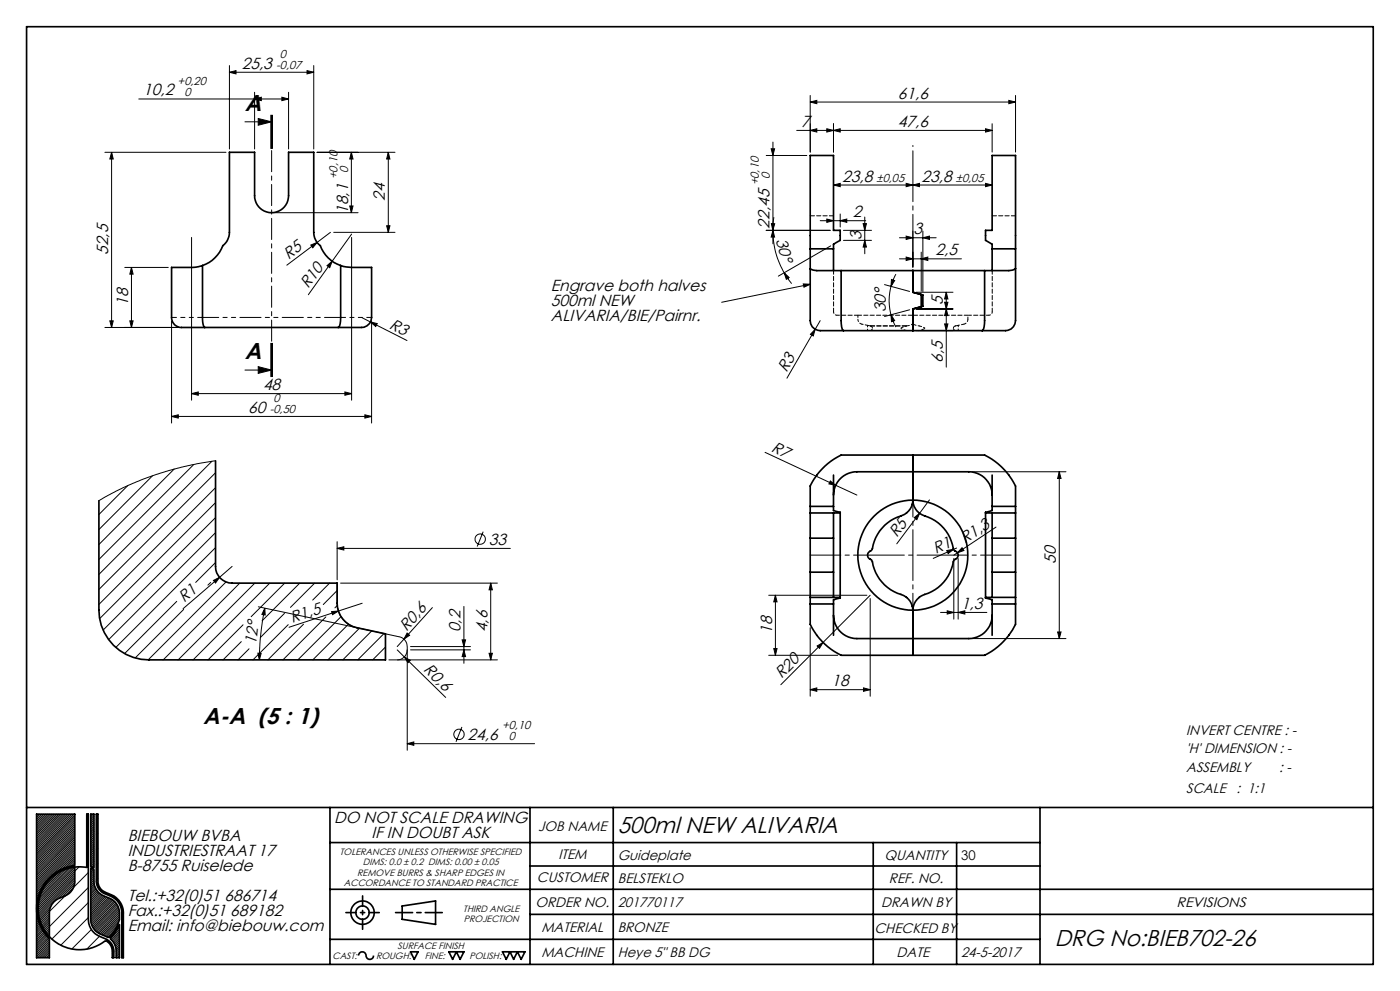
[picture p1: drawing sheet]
<svg xmlns="http://www.w3.org/2000/svg" width="420mm" height="297mm" viewBox="0 0 420 297" stroke-linecap="round" stroke-linejoin="round" font-family="sans-serif">
<g fill="none" stroke="#000" stroke-width=".3">
<path d="M68.8 19.6v25.1M94.1 19.6v25.1M41.6 29.7h45M68.8 21.7l2-.5v1zM68.8 21.7h25.3M73.5 36.5h8M76.4 29.7l2-.6v1.1zM76.4 27.7v17M77.5 35.5l4 1-4 1zM81.2 34.5v10M81.5 34.5v10M81.7 34.5v10"/>
<path d="M84.6 29.1l2 .6-2 .5zM86.6 27.7v17M92.1 21.2l2 .5-2 .5zM239 39.1h58.6M243.1 39.1l1.9-.5v1zM243.1 30.6l1.9-.5v1zM243.1 28.6v17M243.1 30.6h61.6M248 38.6l2 .5-2 .5zM250 39.1l2.1-.5v1zM250 37.1v8.5M295.7 38.6l1.9 .5-1.9 .5z"/>
<path d="M297.6 37.1v8.5M302.6 30.1l2.1 .5-2.1 .5zM304.7 28.6v17M31.5 45.6h36.3M33.5 45.6l.5 2.1h-1.1zM33.5 45.6v52.5M95.1 45.6h23.4M105.4 45.6v18.1M105.4 45.6l.5 2.1h-1zM116.5 45.6v24M116.5 45.6l.5 2.1h-1zM229.9 46.6h12.1"/>
<path d="M231.4 44.6h1l-.5 2zM231.9 42.6v30.5M250 55.5l2.1-.5v.9zM250 55.5h47.6M271.9 55l2 .5-2 .4zM273.9 55.5l1.9-.5v.9zM295.7 55l1.9 .5-1.9 .4zM57.5 71.2v48.7M82.5 63.7h24.9M93.2 73.4l1.9-.7-1.3 1.6zM98.1 79.6l1.6-1.3-.8 1.9zM99.1 69.6l-13.1 9.9"/>
<path d="M99.7 78.3l-7.2 10M100.1 69.6h18.4M104.9 61.7h1l-.5 2zM105.5 71.2v48.7M105.5 70.2l-5.8 8.1M116 67.7h1l-.5 1.9zM229.8 69h19.3M231.4 67l1 .1-.6 1.9zM231.8 69a24.9 24.9 0 0 0 3.4 12.7M231.9 69l.5 2h-1zM232.2 65.1l-.4 3.9M246.1 66.1h13.6"/>
<path d="M248 65.6l2 .5-2 .5zM249.2 73.7l-15.7 9.1M252.1 66.1l1.9-.5v1zM252.1 64.1v3.9M253 69h8.4M253 72h8.4M258.9 67h1l-.5 2zM259.4 65v11.1M259.4 72l.5 2h-1zM269.8 77.6h18.6M269.8 71.3h11M271.9 77l2 .6-2 .5z"/>
<path d="M271.9 70.8l2 .5-2 .5zM273.9 69.2v10.9M276.4 77.6l1.9-.6v1.1zM276.4 75.6v11.7M276.9 71.3l1.9-.5v1zM276.9 69.2v18.2M31.5 98.1h22M32.9 96.2h1.1l-.5 1.9zM37.4 80.1h13.1M38.9 96.2h1l-.5 1.9zM39.4 80.1v18M39.4 80.1l.5 2.1h-1z"/>
<path d="M51.5 96.2v30.6M108.5 95.1l2.7 1.4M111.2 96.5l2 .5-.5 .9zM111.2 96.5l10.9 5.6M111.5 96.2v30.6M235.2 81.7l1.5 1.5-.8 .5zM235.2 81.7l2.3 3.3M241 85.1l2.1 .1-1.9 .9zM243.1 85.2l-26.6 5.4M244.5 98.7l-.5 2-.9-.5zM246.1 96.1l-10 17.2M265.4 85.3l7.5 2"/>
<path d="M267.3 94.3l1.1 1.8-1 .3zM267.3 85.8l-.6 4 .6 4.5M267.3 94.3l1.5 3.7M267.4 83.8l1 .3-1.1 1.7zM268.8 82.2l-1.5 3.6M272.9 92.8l-7.5 2.1M274.8 87.6h11.1M274.8 92.6h11.1M274.8 99.1h11.1M283.4 90.6h1l-.5 2zM283.4 97.1h1l-.5 2zM283.9 87.6v22.4"/>
<path d="M283.9 87.6l.5 2h-1zM283.9 92.6l.5 2h-1zM57.5 118l2-.5v1zM57.5 118h48M73.5 110.9h8M77.5 109.9l4 1-4 1zM81.2 102.9v10M81.5 102.9v10M81.7 102.9v10zM103.5 117.5l2 .5-2 .5zM51.5 124.8l2-.5v1zM51.5 124.8h60"/>
<path d="M58.1 139.2l-28.4 28.5M63.6 138.3l-33.9 33.9M64.7 138.1l-9.5 1.7-8.2 2.4-4.7 1.7-5.6 2.4-7 3.8M109.5 124.3l2 .5-2 .5zM229.5 135.6l21.2 9.8M38.3 145.6l-8.6 8.6M45.8 142.6l-16.1 16.1M52.2 140.6l-22.5 22.6M64.7 141.7l-35 35M64.7 146.2l-35 34.9M64.7 150.6l-34.8 34.8M64.7 155.1l-33.8 33.7"/>
<path d="M64.7 159.6l-32.1 32.1M145 159.3l-1.8 4.5M249.1 144.1l1.6 1.3-2-.4zM250.7 145.4l6.4 3M274.2 155.1l1.7-1.3-.8 1.9zM275.9 153.8l-6.9 9.2M278.8 149.8l-2.9 4M291.6 141.4h28.2M298.8 158l-11.6 7.7M317.8 141.4l.5 2h-1zM317.8 141.4v50M63.2 174.6l-.8 .8"/>
<path d="M64 174l1.9-1-1.2 1.7zM64.7 164.1l-30 29.9M64.7 168.6l-6 6M65.9 173l-11 9.4M67.8 174.4l-23.4 23.4M69.6 169.8l-3.7 3.2M71.9 174.8l-22.9 23M76.4 174.8l-23 23M80.9 174.8l-23 23M85.4 174.8l-10 10M89.9 174.8l-11.3 11.3M94.4 174.8l-7.3 7.2"/>
<path d="M98.9 174.8l-5.1 5M101.1 174.8v6a7.5 7.5 0 0 0 6 7.3l12.7 2.7a2.94 2.94 0 0 1 2.4 3v31.1M101.1 177l-4.1 4.2M101.1 164.4l2.1-.5v.9zM101.1 162.3v11.5M101.1 164.4h52M102.2 174.8h47M147.2 174.8v23M147.2 174.8l.5 2h-1zM230.6 178.4h29.5M232.6 178.4v18M232.6 178.4l.5 2h-1z"/>
<path d="M261.1 179.4v29.3M261.1 178.4l-26.9 26.8M284 165l2.1-.4-1.7 1.3zM286.1 164.6l-6.1 2.8M286.1 167.4v18.2M287 164.2l-.9 .4M287.2 165.7l-1.1 .7M287.4 167.4v18.2M288.6 164.1l.6 .9-2 .7zM53 180.2l-15.6 15.7M55.1 182.6l-14.6 14.6M72.4 192.3l-5.5 5.5"/>
<path d="M72.9 187.3l-10.5 10.5M74.7 194.4l-3.3 3.4M77.4 195.8h1l-.6 2zM77.5 181.9l28.6 6M79.4 182.3l.2 2-1-.2zM79.4 182.3l-1.3 9-.3 6.5M85.3 183.8l-7.2 7.3M86.5 187.2l-10.6 10.6M91.1 187.1l-10.7 10.7M97.8 184.9l-12.9 12.9M99.5 183.3l2-.2-1.7 1.1zM101.2 181.5l-.7 .7"/>
<path d="M102.3 184.8l-12.9 13M104.5 187.1l-10.7 10.7M107.8 188.3l-9.4 9.5M108.7 180.8l-22 7.2M111.5 189.1l-8.7 8.7M115.2 189.9l-7.9 7.9M115.6 193.9l-3.8 3.9M116.7 197.8h32.5M119.2 194.8l2.1 2.1M121.2 191.6l-2 2.2M121.3 196.9l1.8 1-.7 .7zM121.3 196.9l12.4 12.1"/>
<path d="M122.1 189.7l.8 .7-1.7 1.2zM122.2 194.8a3 3 0 0 1-3 3M123.2 194.8h17.9M123.2 193.8h17.9M129.7 182.1l-8.5 9.5M138.6 191.8h1.1l-.5 2zM139.2 194.8l.5 2h-1.1zM139.2 181.7v17.1M146.7 195.8h1l-.5 2zM230.6 196.4h20.7M232.1 194.4h1l-.5 2zM243.1 188.1v20.6"/>
<path d="M245.1 193.6l1.8-1.1-1 1.8zM282.2 183.5h13.9M284.2 183.1l1.9 .4-1.9 .5zM287.4 183.5l2.1-.4v.9zM291.6 191.4h28.2M317.3 189.4h1l-.5 2zM138.6 217.9l-1.8 4.4M243.1 206.7l1.9-.5v1zM243.1 206.7h18M259 206.2l2.1 .5-2.1 .5zM122.2 222.9l1.9-.5v1zM122.2 222.9h38.2"/>
<path d="M11.5 244l-.5 .5M12 244l-1 1M12.6 244l-1.6 1.6M13.1 244l-2.1 2.2M13.7 244l-2.7 2.7M14.3 244l-3.3 3.3M14.8 244l-3.8 3.9M15.4 244l-4.4 4.4M15.9 244l-4.9 5M16.5 244l-5.5 5.6M17.1 244l-6.1 6.1M17.6 244l-6.6 6.6"/>
<path d="M18.2 244l-7.2 7.2M18.7 244l-7.7 7.8M19.3 244l-8.3 8.3M19.9 244l-8.9 8.9M20.4 244l-9.4 9.5M21 244l-10 10M21.6 244l-10.6 10.6M21.9 260l-10.3 10.2M22.1 244l-11.1 11.2M22.4 244.3l-11.4 11.4M22.4 244.8l-11.4 11.5M22.4 245.4l-11.4 11.4"/>
<path d="M22.4 245.9l-11.4 11.5M22.4 246.5l-11.4 11.4M22.4 247l-11.4 11.5M22.4 247.6l-11.4 11.5M22.4 248.2l-11.4 11.4M22.4 248.7l-11.4 11.5M22.4 249.3l-11.4 11.5M22.4 249.9l-11.4 11.4M22.4 250.4l-11.4 11.5M22.4 251l-11.4 11.4M22.4 251.5l-11.4 11.5M22.4 252.1l-11.4 11.5"/>
<path d="M22.4 252.7l-11.4 11.4M22.4 253.2l-11.4 11.5M22.4 253.8l-11.4 11.5M22.4 254.3l-11.4 11.5M22.4 254.9l-11.4 11.5M22.4 255.5l-6.8 6.8M22.4 256l-4.9 5M22.4 256.6l-3.8 3.9M22.4 257.1l-2.9 3M22.4 257.7l-2 2.1M22.4 258.3l-1.3 1.3M22.4 258.8l-.6 .7"/>
<path d="M22.4 260l-10.9 10.9M23.7 259.8l-12.2 12.3M26 244h.1M26.5 257l-.5 .5M26.5 248l-.5 .5M26.5 252.5l-.5 .5M27.7 244l-.5 .5M28.2 244.1l-1 1M28.2 244.7l-1 .9M28.2 245.8l-1 1M28.2 246.4l-1 .9M28.2 248.6l-1 1"/>
<path d="M28.2 249.2l-1 .9M28.2 249.7l-1 1M28.2 250.3l-1 .9M28.2 250.9l-1 .9M28.2 252l-1 .9M28.2 252.6l-1 .9M28.2 253.7l-1 .9M28.2 254.8l-1 .9M28.2 255.3l-1 1M28.2 255.9l-1 1M28.2 256.5l-1 .9M28.2 257l-1 1"/>
<path d="M28.2 257.6l-1 .9M28.2 258.2l-1 .9M28.2 258.7l-1 1M28.2 259.9l-.2 .1M28.2 245.2l-1 1M28.2 246.9l-1 1M28.2 247.5l-1 1M28.2 248l-1 1M28.2 251.4l-1 1M28.2 253.1l-1 1M28.2 254.2l-1 1M28.2 259.3l-.6 .6"/>
<path d="M29.4 249.7l-.5 .5M29.4 254.1l-.5 .5M29.4 245.2l-.5 .4M29.4 258.7l-.5 .4M11 272h.1M11 272.6h.1M11 271.4h.1M11 273.1h.1M11 273.6v.1M11.1 270.8l-.1 .1M11.1 274.1l-.1 .1M11.1 270.1l-.1 .2"/>
<path d="M11.2 274.6l-.2 .2M11.3 269.4l-.3 .3M11.3 275l-.3 .3M11.4 275.5l-.4 .4M11.5 268.7l-.5 .5M11.5 275.9l-.5 .6M11.7 276.4l-.7 .6M11.7 267.9l-.7 .7M11.8 276.8l-.8 .8M12 277.2l-1 1M12.1 266.9l-1.1 1.2M12.1 277.6l-1.1 1.1"/>
<path d="M12.3 278l-1.3 1.3M12.5 278.3l-1.5 1.6M12.7 265.8l-1.7 1.7M12.7 278.7l-1.7 1.7M12.9 279l-1.9 1.9M13.2 279.4l-2.2 2.1M13.4 279.7l-2.4 2.4M14 263.9l-3 3M14.8 273.8l-2.6 2.6M14.8 274.4l-2.5 2.4M14.8 274.9l-2.3 2.3M14.8 275.4l-2.1 2.2"/>
<path d="M14.8 276l-1.9 2M14.8 276.6l-1.7 1.7M14.8 277.1l-1.5 1.6M14.8 278.3l-1.1 1.1M14.8 278.8l-.8 .9M14.8 279.4l-.6 .6M14.8 280l-.3 .3M14.9 272.5l-3 3.1M15.2 271.7l-3.4 3.4M17.5 261.6l-4.3 4.2M18.7 260.9l-6.1 6.1M19.6 260.5l-7.4 7.5"/>
<path d="M20.5 260.3l-8.5 8.5M21.2 260.1l-9.5 9.4M22.3 265.1l-3.7 3.8M22.4 260.5l-10.9 11M22.4 261.7l-10.9 10.9M22.4 262.2l-10.9 11M22.4 262.8l-10.9 10.9M22.4 263.3l-10.8 10.9M22.4 263.9l-10.7 10.7M22.4 264.5l-4.8 4.8M26.5 261.5l-14.5 14.5M26.5 266l-13 13"/>
<path d="M26.5 270.5l-10.9 10.9M26.5 275l-8.3 8.3M27.4 278.6l-5.8 5.8M27.7 260.4l-.5 .4M28.1 260.5l-.9 .9M28.2 261.5l-1 1M28.2 262.1l-1 .9M28.2 263.2l-1 1M28.2 263.8l-1 .9M28.2 260.9l-1 1M28.2 262.6l-1 1M28.2 264.3l-1 1"/>
<path d="M28.3 264.8l-1.1 1M28.3 265.3l-1.1 1.1M28.5 265.7l-1.3 1.3M28.6 266.1l-1.4 1.4M28.8 266.5l-1.6 1.6M29 266.8l-1.8 1.8M29.3 267.2l-2.1 2M29.4 263.1l-.5 .5M29.6 267.4l-2.4 2.4M29.8 267.7l-2.6 2.6M30.2 268l-3 2.9M30.4 266.6l-.3 .3"/>
<path d="M30.5 268.2l-3.3 3.3M30.9 268.4l-3.7 3.6M31.3 268.6l-4.1 4M31.6 268.7l-4.4 4.5M32 268.9l-4.8 4.8M32.5 269.1l-5.3 5.1M32.8 269.2l-5.6 5.6M33.2 269.4l-6 6M33.4 268.1l-.4 .4M33.6 269.6l-6.4 6.3M33.9 269.8l-6.6 6.6M34.2 270.1l-6.8 6.8"/>
<path d="M34.3 279l-1.9 1.9M34.5 270.3l-6.9 7M34.8 270.6l-7.1 7.1M35 271l-7.1 7.1M35 277.7l-3 3M35.2 271.3l-7 7.1M35.4 271.7l-7 7M35.5 276.7l-3.9 3.9M35.6 272.1l-6.9 6.9M35.7 272.5l-6.7 6.8M35.8 273l-6.5 6.5M35.8 275.8l-4.6 4.6"/>
<path d="M35.8 273.5l-6.2 6.2M35.8 274.1l-5.8 5.8M35.8 274.6l-5.4 5.5M35.8 275.2l-5 5M35.8 277.5l-.3 .2M35.8 278l-.9 1M35.8 278.6l-2.7 2.7M35.8 279.1l-2.5 2.5M35.8 279.7l-2.2 2.2M35.9 270.1l-.4 .4M37 273.5l-.5 .4M37 278l-.5 .4"/>
<path d="M13.6 280l-2.6 2.6M13.9 280.3l-2.9 2.9M14.1 280.6l-3.1 3.2M14.4 280.9l-3.4 3.4M14.6 281.2l-3.6 3.7M14.8 280.5l-.1 .1M14.8 281.6l-3.8 3.9M14.8 282.2l-3.8 3.8M14.8 282.7l-3.8 3.9M14.8 283.3l-3.7 3.7M14.8 283.9l-3.1 3.1M14.8 284.4l-2.6 2.6"/>
<path d="M14.8 285l-2 2M14.8 285.6l-1.5 1.4M14.8 286.1l-.9 .9M14.8 286.7l-.3 .3M29.8 280.6l-3.8 3.8M32.8 282.1l-.3 .4M34.1 285.3l-.4 .5M35.8 280.2l-1.9 2M35.8 280.8l-1.7 1.7M35.8 281.4l-1.5 1.5M35.8 281.9l-1.3 1.4M35.8 282.5l-1.2 1.2"/>
<path d="M35.8 283.1l-1 1M35.8 283.6l-.9 1M35.8 284.2l-.9 .9M35.8 284.8l-.9 .9M35.8 285.3l-.9 1M35.8 285.9l-.9 .9M35.8 286.4l-.6 .6M35.8 287h.1M37 282.4l-.5 .5M37 286.9l-.1 .1"/>
<circle cx="144.1" cy="161.6" r="1.56"/>
<circle cx="137.7" cy="220.1" r="1.55"/>
</g>
<g fill="none" stroke="#000" stroke-width=".5">
<path d="M8 8h404v281h-404zM60.7 79.6a32.8 32.8 0 0 1-8.7 .5h-.5v15a3.3 3.3 0 0 0 4.3 3h5.7M60.7 79.6v16a3 3 0 0 0 .8 2.5M60.7 79.6a10.1 10.1 0 0 0 6.2-6 5.1 5.1 0 0 0 1.9-4v-24h7.6v13.1a5.1 5.1 0 0 0 5.1 5 5.1 5.1 0 0 0 5.1-5v-13.1h7.5v24a5.1 5.1 0 0 0 2 4 9.8 9.8 0 0 0 6.1 6M102.2 79.6v16.5a2.13 2.13 0 0 1-.7 2M102.2 79.6a30.5 30.5 0 0 0 8.1 .5h1.2v15a3.4 3.4 0 0 1-4.4 3h-5.6M243.1 74.6v5.9M243.1 74.6v-28h6.9v22.4h2.1v3l-2.1 1.2v1.4M243.1 74.6h6.9M250 74.6v6.5M297.6 74.6v6.5M297.6 74.6v-1.4l-.6-.4a1.5 1.5 0 0 1-1.3-1.9v-1.9h1.9v-22.4h7.1v28"/>
<path d="M297.6 74.6h7.1M304.7 74.6v5.9M61.5 98.1h40M243.1 80.5v15.6a3.5 3.5 0 0 0 4.3 3h5.6M243.1 80.5a9.6 9.6 0 0 0 5.2 .6h4M252.3 81.1l.1 15.9a2.3 2.3 0 0 0 .6 2.1M252.3 81.1h43.1M253 99.1h41.6M273.9 92.6v6.5M273.9 81.1v6.5M273.9 87.6l3 .8v3.4l-3 .8M273.9 87.6l2.5 .7v3.6l-2.5 .7"/>
<path d="M295.4 81.1l-.1 15.9a2.15 2.15 0 0 1-.7 2.1M304.7 80.5a9.8 9.8 0 0 1-5.3 .6h-4M304.7 80.5v15.6a3.3 3.3 0 0 1-4.4 3h-5.7M64.7 138.1v31.7a4.9 4.9 0 0 0 4.9 5h31.5v6a7.5 7.5 0 0 0 6 7.3l8.5 1.9v7.8h-70.9a14.9 14.9 0 0 1-15-15v-32.7M273.9 136.4v13.5M243.1 151.8v-3.2a6.7 6.7 0 0 1 1.9-6.2 20.1 20.1 0 0 1 7.3-6h43.1a20.5 20.5 0 0 1 9.3 9.3v6.1M243.1 151.8v1.9M243.1 153.7h9M243.1 151.8h6.9M243.1 153.7v7.6M250 148.4a7 7 0 0 1 7.1-7h33.6a7 7 0 0 1 6.9 7M250 151.8v1.2l2.1 .5v.2"/>
<path d="M250 142.4v9.4M250 153.7v7.6M252.1 153.7v25.3M273.9 149.9a16.5 16.5 0 0 1 16.4 16.5 16.5 16.5 0 0 1-16.4 16.5M273.9 149.9a5.3 5.3 0 0 0 4.6 5.1 12.6 12.6 0 0 1 7.6 9.8 1.64 1.64 0 0 1 1 2.5l-1 .7a12.5 12.5 0 0 1-8.7 10.1 5 5 0 0 0-3.5 4.8M273.9 149.9a16.5 16.5 0 0 0-16.5 16.5 16.5 16.5 0 0 0 16.5 16.5M273.9 149.9a5.3 5.3 0 0 1-4.7 5.1 12.5 12.5 0 0 0-7.6 9.7l-.2 .3a1.41 1.41 0 0 0-1.1 1.4 1.41 1.41 0 0 0 1.1 1.3l.1 .3a13 13 0 0 0 9.6 10.5 5.1 5.1 0 0 1 2.8 4.4M295.7 153.7h9M295.7 153.7v25.3M297.6 151.8v1.2l-1.9 .5v.2M297.6 142.4v9.4M297.6 153.7v7.6"/>
<path d="M297.6 151.8h7.1M304.7 151.8v1.9M304.7 153.7v7.6M243.1 161.3v10.2M243.1 179v2M243.1 161.3h6.9M243.1 179h9M243.1 171.5h6.9M243.1 171.5v7.5M250 161.3v10.2M250 171.5v7.5M252.1 179v.2l-2.1 .6v1.2"/>
<path d="M295.7 179v.2l1.9 .6v1.2M295.7 179h9M297.6 161.3v10.2M297.6 161.3h7.1M297.6 171.5v7.5M297.6 171.5h7.1M304.7 161.3v10.2M304.7 179v2M304.7 171.5v7.5M243.1 181v4.1a4 4 0 0 0 .9 3.7 20 20 0 0 0 8.3 7.6h43.1a20.4 20.4 0 0 0 9.3-9.3v-6.1M243.1 181h6.9M250 184.4a7 7 0 0 0 7.1 7h33.6a7 7 0 0 0 6.9-7"/>
<path d="M250 181v9.4M273.9 182.9v13.5M273.9 182.9h.1M297.6 181v9.4M297.6 181h7.1M8 242h404M11 244h11.4v15.4a12.9 12.9 0 0 0-10.7 8.6 12.9 12.9 0 0 0 3.1 13.4v5.6h-3.8zM22.4 259.9v4.2a4.7 4.7 0 0 1-2.9 4.4l-1.8 .7a4.7 4.7 0 0 0-2.9 4.4v7.1M26 244h.5v31.6a5.6 5.6 0 0 0 3.4 5l1.7 .8a4 4 0 0 1 2.5 3.7v1.9h-.4v-1.9l-.3-1.4-.6-1-1.1-.8a12.4 12.4 0 0 1-19.8-6.6 12.4 12.4 0 0 1 14.1-15.3zM27.2 244h1v16l-1-.3zM28.9 244h.5v20.7l.2 .8 .8 1.1 1.2 .8 1.7 .7a5.9 5.9 0 0 1 3.7 5.5v13.4h-.5v-13.4a5.5 5.5 0 0 0-3.3-5l-1.8-.8a4.1 4.1 0 0 1-2.5-3.7zM99 242v47"/>
<path d="M99 252.5h213M159 242v47M159 259.5h153M184 242v47M262 252.5v36.5M287 252.5v36.5M312 242v47M27.2 260.2l1 .4v3.5a4.8 4.8 0 0 0 2.9 4.4l1.8 .7a4.8 4.8 0 0 1 2.9 4.4 6.5 6.5 0 0 1-.7 4l-.8 1.4-1.7 2.1-2.4-1.1a4.8 4.8 0 0 1-3-4.4zM35.8 277.1v9.9h-.9l-.2-3.1-.6-1.4-1.1-1.2 1.6-2zM99 266.5h313M120.7 271.5l10-1.5v7l-10-1.5zM159 274h253"/>
<path d="M99 281.5h213M107.6 286.4a1.16 1.16 0 0 1 1.3-1.1 1.16 1.16 0 0 1 1 1.4 1.13 1.13 0 0 0 1.2 .8 1.13 1.13 0 0 0 1-1.1M123.2 285.3h2.2l-1.1 2.2zM134.7 285.3h4.5l-1.2 2.2-1.1-2.2-1.1 2.2zM150.7 285.3h6.8l-1.1 2.2-1.2-2.2-1.1 2.2-1.1-2.2-1.1 2.2z"/>
<circle cx="108.8" cy="273.5" r="3.5"/>
<circle cx="108.8" cy="273.5" r="2"/>
</g>
<path d="M81.5 34.5v78.4" fill="none" stroke="#000" stroke-width=".3" stroke-dasharray="6.3 1.3 1.3 1.3" stroke-dashoffset="-.5"/>
<path d="M273.9 144.3v44.1" fill="none" stroke="#000" stroke-width=".3" stroke-dasharray="15.2 1.3 1.3 1.3" stroke-dashoffset="4.6"/>
<path d="M243.1 166.4h60.3" fill="none" stroke="#000" stroke-width=".3" stroke-dasharray="15.2 1.3 1.3 1.3" stroke-dashoffset="6.1"/>
<path d="M273.9 81.1v-37.5" fill="none" stroke="#000" stroke-width=".3" stroke-dasharray="15.2 1.3 1.3 1.3" stroke-dashoffset="-1.6"/>
<path d="M118.7 273.5h14" fill="none" stroke="#000" stroke-width=".5" stroke-dasharray="6.3 1.3 1.3 1.3" stroke-dashoffset="1.3"/>
<path d="M103.8 273.5h10M108.8 278.5v-10" fill="none" stroke="#000" stroke-width=".5" stroke-dasharray="6.3 1.3 1.3 1.3" stroke-dashoffset="3.3"/>
<g fill="#000">
<path d="M93.2 73.4l1.9-.7-1.3 1.6zM98.1 79.6l1.6-1.3-.8 1.9zM111.2 96.5l2 .5-.5 .9zM241 85.1l2.1 .1-1.9 .9zM244.5 98.7l-.5 2-.9-.5zM249.1 144.1l1.6 1.3-2-.4zM274.2 155.1l1.7-1.3-.8 1.9zM64 174l1.9-1-1.2 1.7zM101.1 164.4l2.1-.5v.9zM284 165l2.1-.4-1.7 1.3zM288.6 164.1l.6 .9-2 .7zM99.5 183.3l2-.2-1.7 1.1z"/>
<path d="M122.1 189.7l.8 .7-1.7 1.2zM121.3 196.9l1.8 1-.7 .7zM245.1 193.6l1.8-1.1-1 1.8zM122.2 222.9l1.9-.5v1z"/>
<path d="M76.4 29.7l2-.6v1.1zM84.6 29.1l2 .6-2 .5zM68.8 21.7l2-.5v1zM92.1 21.2l2 .5-2 .5zM51.5 124.8l2-.5v1zM109.5 124.3l2 .5-2 .5zM250 39.1l2.1-.5v1zM295.7 38.6l1.9 .5-1.9 .5zM243.1 30.6l1.9-.5v1zM302.6 30.1l2.1 .5-2.1 .5z"/>
<path d="M77.5 35.5l4 1-4 1zM77.5 109.9l4 1-4 1z"/>
<path d="M248 38.6l2 .5-2 .5zM243.1 39.1l1.9-.5v1z"/>
<path d="M250 55.5l2.1-.5v.9zM271.9 55l2 .5-2 .4zM273.9 55.5l1.9-.5v.9zM295.7 55l1.9 .5-1.9 .4z"/>
<path d="M231.4 67l1 .1-.6 1.9zM235.2 81.7l1.5 1.5-.8 .5z"/>
<path d="M231.9 69l.5 2h-1zM231.4 44.6h1l-.5 2z"/>
<path d="M258.9 67h1l-.5 2zM259.4 72l.5 2h-1z"/>
<path d="M271.9 77l2 .6-2 .5zM276.4 77.6l1.9-.6v1.1zM271.9 70.8l2 .5-2 .5zM276.9 71.3l1.9-.5v1z"/>
<path d="M267.4 83.8l1 .3-1.1 1.7zM267.3 94.3l1.1 1.8-1 .3zM147.2 174.8l.5 2h-1zM146.7 195.8h1l-.5 2z"/>
<path d="M232.6 178.4l.5 2h-1zM232.1 194.4h1l-.5 2zM317.8 141.4l.5 2h-1zM317.3 189.4h1l-.5 2zM39.4 80.1l.5 2.1h-1zM38.9 96.2h1l-.5 1.9zM33.5 45.6l.5 2.1h-1.1zM32.9 96.2h1.1l-.5 1.9zM105.4 45.6l.5 2.1h-1zM104.9 61.7h1l-.5 2zM116.5 45.6l.5 2.1h-1zM116 67.7h1l-.5 1.9zM283.9 87.6l.5 2h-1zM283.4 90.6h1l-.5 2zM283.9 92.6l.5 2h-1zM283.4 97.1h1l-.5 2z"/>
<path d="M79.4 182.3l.2 2-1-.2zM77.4 195.8h1l-.6 2z"/>
<path d="M139.2 194.8l.5 2h-1.1zM138.6 191.8h1.1l-.5 2z"/>
<path d="M284.2 183.1l1.9 .4-1.9 .5zM287.4 183.5l2.1-.4v.9z"/>
<path d="M243.1 206.7l1.9-.5v1zM259 206.2l2.1 .5-2.1 .5zM57.5 118l2-.5v1zM103.5 117.5l2 .5-2 .5zM248 65.6l2 .5-2 .5zM252.1 66.1l1.9-.5v1z"/>
</g>
<path d="M51.5 95.1h9.3M102.2 95.1h9.3" fill="none" stroke="#000" stroke-width=".3" stroke-dasharray="6.3 1.3 1.3 1.3 1.3 1.3" stroke-dashoffset="4.9"/>
<path d="M60.8 95.1h41.4" fill="none" stroke="#000" stroke-width=".3" stroke-dasharray="6.3 1.3 1.3 1.3 1.3 1.3" stroke-dashoffset="1.5"/>
<path d="M251.1 94.5h6M261.1 99.1l.6-.6M286 98.5l.6 .6M296.7 94.5h-6" fill="none" stroke="#000" stroke-width=".3" stroke-dasharray="1.3 .6" stroke-dashoffset=".5"/>
<path d="M251.1 94.5a1 1 0 0 1-1-1M260.3 97.5v1.6M287.5 99.1v-1.6M296.7 94.5a1 1 0 0 0 1-1" fill="none" stroke="#000" stroke-width=".3" stroke-dasharray="1.3 .6" stroke-dashoffset=".8"/>
<path d="M250.1 93.5v-12.4M297.7 93.5v-12.4" fill="none" stroke="#000" stroke-width=".3" stroke-dasharray="1.3 .6" stroke-dashoffset=".1"/>
<path d="M257.1 94.5h16.8M272 97.7h-11M273.9 94.5h16.8" fill="none" stroke="#000" stroke-width=".3" stroke-dasharray="1.3 .6" stroke-dashoffset="-.1"/>
<path d="M258.6 97.1l1.7 .4M272 97.7l-1.7 .6M273.7 97.1l-1.7 .6M275.8 97.7l-1.8-.6M277.4 98.3l-1.6-.6M287.5 97.5l1.7-.4" fill="none" stroke="#000" stroke-width=".3" stroke-dasharray="1.3 .6" stroke-dashoffset=".9"/>
<path d="M273.9 95.7l-.2 1.4M274 97.1l-.1-1.4" fill="none" stroke="#000" stroke-width=".3" stroke-dasharray="1.3 .6" stroke-dashoffset=".7"/>
<path d="M257.4 95.7a1.5 1.5 0 0 0 1.2 1.4M257.4 94.5v1.2M273.9 94.5v1.2M273.9 95.7v-1.2M289.2 97.1a1.5 1.5 0 0 0 1.2-1.4M290.4 95.7v-1.2" fill="none" stroke="#000" stroke-width=".3" stroke-dasharray="1.3 .6" stroke-dashoffset=".6"/>
<path d="M270.3 98.5l1.8 .6M275.6 99.1l1.8-.6" fill="none" stroke="#000" stroke-width=".3" stroke-dasharray="1.3 .6" stroke-dashoffset="1"/>
<path d="M243.1 64.7h7M297.7 64.7h7M261.2 97.7h-.1M272 97.7h-10.8M286.6 97.7h.1" fill="none" stroke="#000" stroke-width=".3" stroke-dasharray="1.3 .6"/>
<path d="M261.1 97.7l-.8-.2M261.7 98.3l-.5-.6M286.6 97.7l-.6 .6M287.5 97.5l-.9 .2" fill="none" stroke="#000" stroke-width=".3" stroke-dasharray="1.3 .6" stroke-dashoffset=".4"/>
<g font-size="6.9">
<text x="73.5" y="33.3">A</text>
<text x="73.5" y="107.7">A</text>
<text x="60.9" y="217">A-A (5 : 1)</text>
<text x="185.3" y="249.7">500ml NEW ALIVARIA</text>
<text x="316.4" y="283.5">DRG No:BIEB702-26</text>
</g>
<g font-size="4.8">
<text x="72.5" y="20.6">25,3</text>
<text x="42.9" y="28.6">10,2</text>
<text x="269.3" y="29.6">61,6</text>
<text x="240.3" y="38.1">7</text>
<text x="269.3" y="38.1">47,6</text>
<text x="252.6" y="54.4">23,8</text>
<text x="276.5" y="54.4">23,8</text>
<text x="104.4" y="64.1" transform="rotate(-90 104.4 64.1)">18,1</text>
<text x="115.5" y="60.2" transform="rotate(-90 115.5 60.2)">24</text>
<text x="255.8" y="65.1">2</text>
<text x="230.9" y="68.5" transform="rotate(-90 230.9 68.5)">22,45</text>
<text x="232.8" y="71.9" transform="rotate(75 232.8 71.9)">30°</text>
<text x="258.4" y="71.8" transform="rotate(-90 258.4 71.8)">3</text>
<text x="274.1" y="70.2">3</text>
<text x="32.5" y="76.4" transform="rotate(-90 32.5 76.4)">52,5</text>
<text x="86.5" y="77.9" transform="rotate(-37 86.5 77.9)">R5</text>
<text x="280.7" y="76.5">2,5</text>
<text x="92.5" y="86.7" transform="rotate(-55 92.5 86.7)">R10</text>
<text x="165.3" y="87.3">Engrave both halves</text>
<text x="38.4" y="91.7" transform="rotate(-90 38.4 91.7)">18</text>
<text x="165.3" y="91.8">500ml NEW</text>
<text x="265.7" y="93.6" transform="rotate(-90 265.7 93.6)">30°</text>
<text x="282.9" y="91.4" transform="rotate(-90 282.9 91.4)">5</text>
<text x="116.6" y="98.2" transform="rotate(27 116.6 98.2)">R3</text>
<text x="165.3" y="96.3">ALIVARIA/BIE/Pairnr.</text>
<text x="235.9" y="111.7" transform="rotate(-60 235.9 111.7)">R3</text>
<text x="282.9" y="108.7" transform="rotate(-90 282.9 108.7)">6,5</text>
<text x="78.9" y="116.9">48</text>
<text x="74.5" y="123.8">60</text>
<text x="231.1" y="135.2" transform="rotate(25 231.1 135.2)">R7</text>
<text x="269.1" y="161.4" transform="rotate(-53 269.1 161.4)">R5</text>
<text x="146.6" y="163.3">33</text>
<text x="280.7" y="165.9" transform="rotate(-24 280.7 165.9)">R1</text>
<text x="289.5" y="163.1" transform="rotate(-34 289.5 163.1)">R1,3</text>
<text x="316.8" y="169" transform="rotate(-90 316.8 169)">50</text>
<text x="55.3" y="180.8" transform="rotate(-41 55.3 180.8)">R1</text>
<text x="288.3" y="182.5">1,3</text>
<text x="87.6" y="186.6" transform="rotate(-18 87.6 186.6)">R1,5</text>
<text x="122" y="189.3" transform="rotate(-48 122 189.3)">R0,6</text>
<text x="138.2" y="189.5" transform="rotate(-90 138.2 189.5)">0,2</text>
<text x="146.2" y="189.5" transform="rotate(-90 146.2 189.5)">4,6</text>
<text x="231.6" y="190" transform="rotate(-90 231.6 190)">18</text>
<text x="76.9" y="193.4" transform="rotate(-84 76.9 193.4)">12°</text>
<text x="126.8" y="200.9" transform="rotate(44 126.8 200.9)">R0,6</text>
<text x="234.5" y="203.6" transform="rotate(-45 234.5 203.6)">R20</text>
<text x="249.5" y="205.6">18</text>
<text x="140.3" y="221.8">24,6</text>
<text x="38.3" y="251.9">BIEBOUW BVBA</text>
<text x="100.2" y="246.6">DO NOT SCALE DRAWING</text>
<text x="111.5" y="251.1">IF IN DOUBT ASK</text>
<text x="38.3" y="256.5">INDUSTRIESTRAAT 17</text>
<text x="38.3" y="261">B-8755 Ruiselede</text>
<text x="38.3" y="270">Tel.:+32(0)51 686714</text>
<text x="38.3" y="274.6">Fax.:+32(0)51 689182</text>
<text x="38.3" y="279.1">Email: info@biebouw.com</text>
</g>
<g font-size="4.1">
<text x="355.9" y="220.3">INVERT CENTRE : -</text>
<text x="355.9" y="225.7">'H' DIMENSION : -</text>
<text x="355.9" y="231.4">ASSEMBLY</text>
<text x="383.7" y="231.4">: -</text>
<text x="355.9" y="237.5">SCALE</text>
<text x="371" y="237.5">: 1:1</text>
<text x="161.4" y="249">JOB NAME</text>
<text x="167.5" y="257.4">ITEM</text>
<text x="185.3" y="257.7">Guideplate</text>
<text x="265.4" y="257.8">QUANTITY</text>
<text x="161.1" y="264.3">CUSTOMER</text>
<text x="185.3" y="264.6">BELSTEKLO</text>
<text x="266.7" y="264.6">REF. NO.</text>
<text x="160.7" y="271.8">ORDER NO.</text>
<text x="185.3" y="271.7">201770117</text>
<text x="264.4" y="271.7">DRAWN BY</text>
<text x="352.9" y="271.7">REVISIONS</text>
<text x="162.4" y="279.4">MATERIAL</text>
<text x="185.3" y="279.4">BRONZE</text>
<text x="262.3" y="279.6">CHECKED BY</text>
<text x="162.4" y="286.9">MACHINE</text>
<text x="185.3" y="286.8">Heye 5&quot; BB DG</text>
<text x="269" y="286.9">DATE</text>
<text x="288.3" y="286.9">24-5-2017</text>
</g>
<text font-size="4" x="288.4" y="257.8">30</text>
<g font-size="3.5">
<text x="84" y="17.4">0</text>
<text x="82.9" y="20.7">-0,07</text>
<text x="53.3" y="25.4">+0,20</text>
<text x="55.3" y="28.7">0</text>
<text x="101.2" y="53.8" transform="rotate(-90 101.2 53.8)">+0,10</text>
<text x="104.5" y="51.7" transform="rotate(-90 104.5 51.7)">0</text>
<text x="230.9" y="53.6" transform="rotate(-90 230.9 53.6)">0</text>
<text x="227.7" y="55.6" transform="rotate(-90 227.7 55.6)">+0,10</text>
<text x="263" y="54.4">±0,05</text>
<text x="286.8" y="54.4">±0,05</text>
<text x="80.9" y="123.8">-0,50</text>
<text x="82" y="120.6">0</text>
<text x="150.6" y="218.6">+0,10</text>
<text x="152.6" y="221.8">0</text>
</g>
<g font-size="2.8">
<text x="102" y="256.1">TOLERANCES UNLESS OTHERWISE SPECIFIED</text>
<text x="107.2" y="262.5">REMOVE BURRS &amp; SHARP EDGES IN</text>
<text x="108.8" y="259.1">DIMS: 0.0 ± 0.2 DIMS: 0.00 ± 0.05</text>
<text x="103.2" y="265.5">ACCORDANCE TO STANDARD PRACTICE</text>
<text x="139" y="273.5">THIRD ANGLE</text>
<text x="139.2" y="276.5">PROJECTION</text>
<text x="99.7" y="287.3">CAST:</text>
<text x="112.8" y="287.3">ROUGH:</text>
<text x="119.3" y="284.4">SURFACE FINISH</text>
<text x="127.5" y="287.3">FINE:</text>
<text x="140.8" y="287.3">POLISH:</text>
</g>
</svg>
